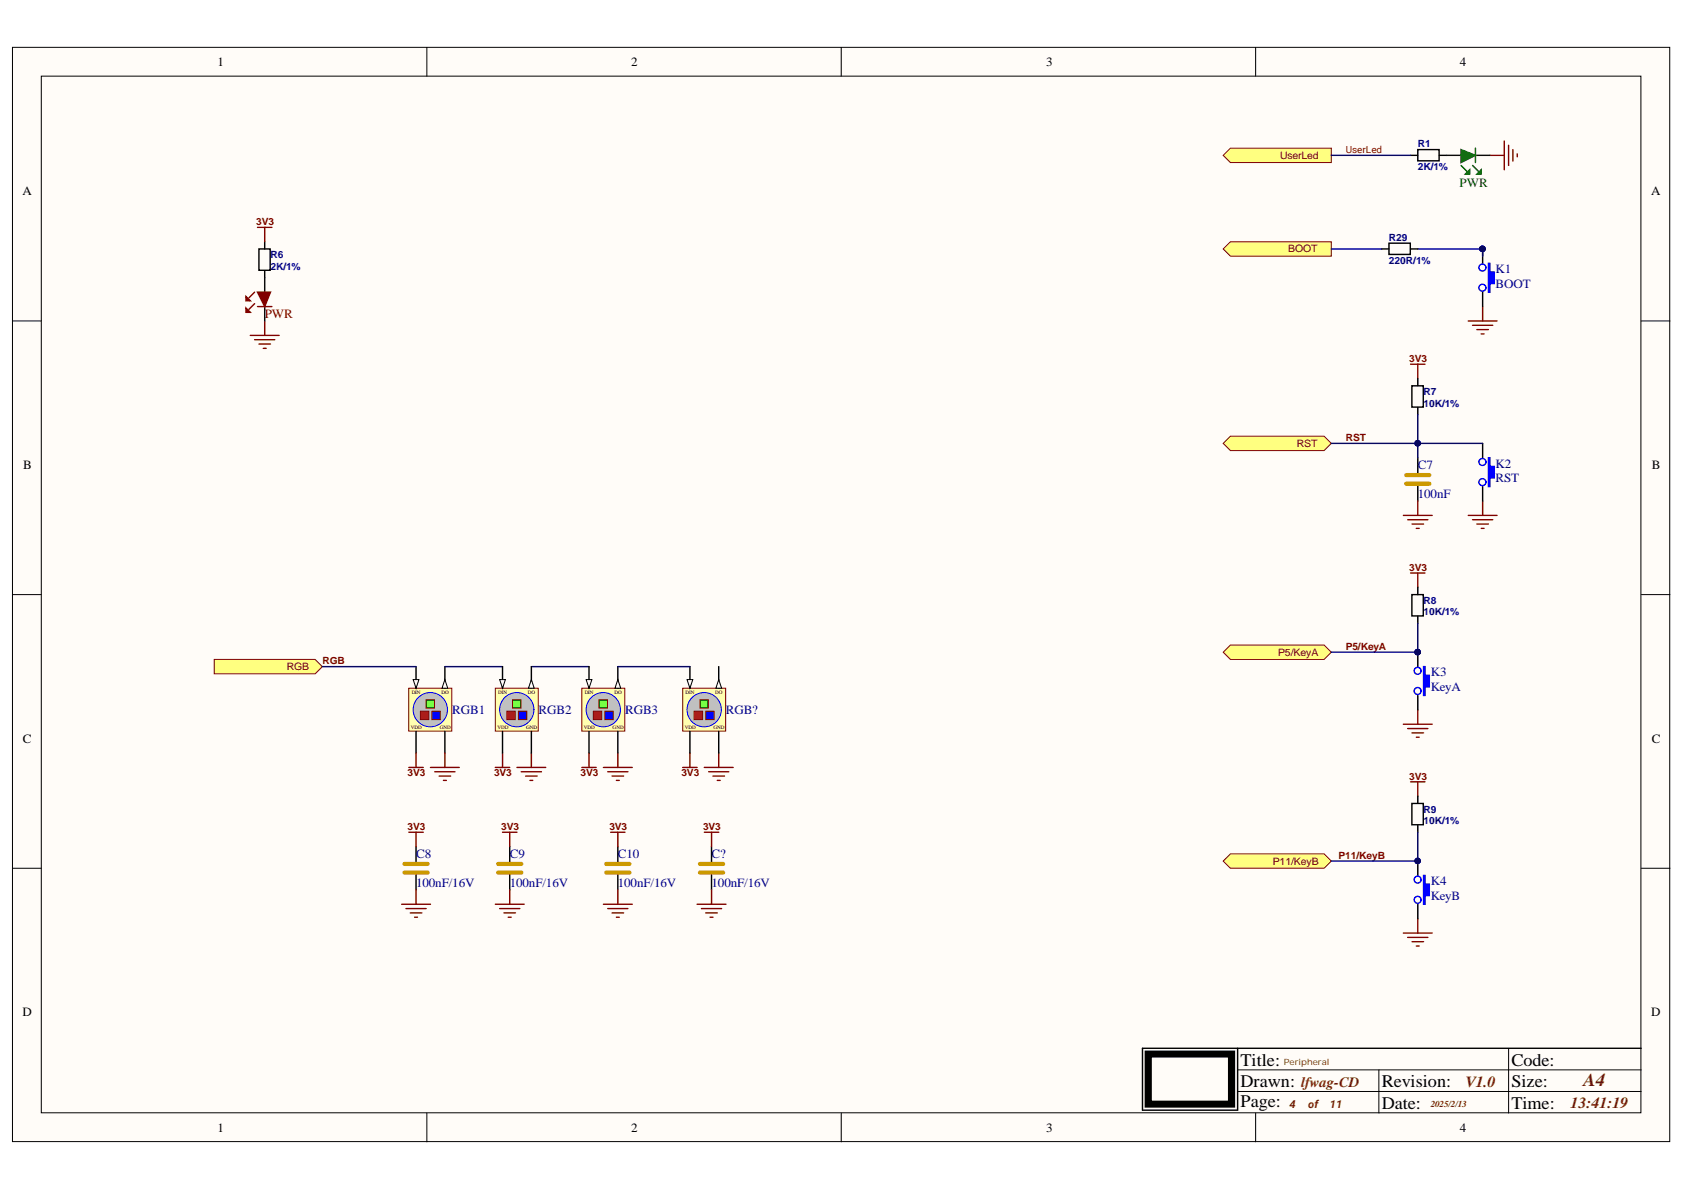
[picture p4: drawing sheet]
<svg xmlns="http://www.w3.org/2000/svg" width="297mm" height="210mm" viewBox="0 0 297 210" stroke-linecap="round" stroke-linejoin="round" font-family="sans-serif">
<g fill="#fffcf8" stroke="#000" stroke-width=".18">
<path d="M2.2 8.4h292.3v193h-292.3z"/>
<path d="M7.3 13.4h282.1v182.9h-282.1z"/>
</g>
<g fill="none" stroke="#000" stroke-width=".18">
<path d="M75.3 8.4v5M148.4 8.4v5M221.5 8.4v5M2.2 56.6h5.1M289.5 56.6h5.1M2.2 104.9h5.1M289.5 104.9h5.1M2.2 153.2h5.1M289.5 153.2h5.1M75.3 196.3v5.1M148.4 196.3v5.1M218.3 192.5h71.2"/>
<path d="M218.3 188.7h71.2M221.5 196.3v5.1M243.2 188.7v7.6M266.1 184.9v11.4"/>
</g>
<path d="M261.5 78.2v2.6M250.1 80.8v2.7M250.1 85.6v2.8M261.5 85.8v2.6M218.3 184.9v10.9h-16.8v-10.9h88" fill="none" stroke="#000" stroke-width=".25"/>
<path d="M202.5 185.9h14.7v8.9h-14.7z" fill="none" stroke="#000" stroke-width="1.3"/>
<path d="M248 83.8h4.1M248 85.3h4.1" fill="none" stroke="#c90" stroke-width=".75"/>
<path d="M259 90.9h5.1M259.7 91.7h3.6M260.5 92.4h2M261.3 93.2h.5M261.5 88.4v2.5" fill="none" stroke="#800000" stroke-width=".25"/>
<g fill="none" stroke="#00f" stroke-width=".25">
<circle cx="261.5" cy="81.5" r=".62"/>
<circle cx="261.5" cy="85" r=".62"/>
</g>
<path d="M262.5 80.8h.3v1.5h.8v2h-.8v1.5h-.3z" fill-rule="evenodd" fill="#00f"/>
<path d="M262.5 80.8h.3v1.5h.8v2h-.8v1.5h-.3z" fill="none" stroke="#00f" stroke-width=".25"/>
<path d="M248.8 64.2h2.6M250.1 64.2v2.6M247.5 90.9h5.1M248.3 91.7h3.6M249.1 92.4h2M249.8 93.2h.5M250.1 88.4v2.5" fill="none" stroke="#800000" stroke-width=".25"/>
<path d="M249 68h2v3.8h-2zM250.1 66.8v1.2M250.1 71.9v1.2" fill="none" stroke="#000" stroke-width=".25"/>
<path d="M72.1 121.4h7.6v7.6h-7.6z" fill="#ffffb0" stroke="#800000" stroke-width=".18"/>
<path d="M73.4 117.6v3.8M78.5 129v3.8" fill="none" stroke="#000" stroke-width=".25"/>
<path d="M72.9 119.9h1l-.5 1.5z" fill="#fffcf8"/>
<path d="M72.9 119.9h1l-.5 1.5z" fill="none" stroke="#000" stroke-width=".18"/>
<path d="M78.5 117.6v3.8M73.4 129v3.8" fill="none" stroke="#000" stroke-width=".25"/>
<path d="M78.5 119.9l.5 1.5h-1z" fill="#fffcf8"/>
<path d="M78.5 119.9l.5 1.5h-1z" fill="none" stroke="#000" stroke-width=".18"/>
<circle cx="75.9" cy="125.2" r="3" fill="#c0c0c0" stroke="#00f" stroke-width=".18"/>
<path d="M74.1 125.5h1.5v1.4h-1.5z" fill="#f00" stroke="#800000" stroke-width=".18"/>
<path d="M75.2 123.4h1.4v1.5h-1.4z" fill="#0f0" stroke="#800000" stroke-width=".18"/>
<path d="M76.2 125.5h1.5v1.4h-1.5z" fill="#00f" stroke="#800000" stroke-width=".18"/>
<path d="M45.7 43.9h2v3.8h-2zM46.7 42.6v1.3M46.7 47.7v1.3M73.4 149.3v2.8M73.4 154.2v2.8M89.9 149.3v2.8M89.9 154.2v2.8M109 149.3v2.8M109 154.2v2.8" fill="none" stroke="#000" stroke-width=".25"/>
<path d="M71.4 152.4h4M71.4 153.9h4M87.9 152.4h4M87.9 153.9h4M106.9 152.4h4.1M106.9 153.9h4.1" fill="none" stroke="#c90" stroke-width=".75"/>
<g fill="none" stroke="#800000" stroke-width=".25">
<path d="M44.1 59.2h5.1M44.9 59.9h3.6M44.9 53.6l-1 1M44.9 51.5l-1 1.1M45.4 40.1h2.6M46.7 40.1v2.5M46.7 56.6v2.6M45.7 60.7h2M46.4 61.4h.5M72.1 135.4h2.6M73.4 132.8v2.6M75.9 135.4h5.1"/>
<path d="M76.7 136.1h3.6M77.5 136.9h2M78.2 137.7h.5M78.5 132.8v2.6M87.4 135.4h2.5M88.6 132.8v2.6M91.2 135.4h5.1M91.9 136.1h3.6M92.7 136.9h2M93.5 137.7h.5M93.7 132.8v2.6M102.6 135.4h2.6"/>
<path d="M103.9 132.8v2.6M106.4 135.4h5.1M107.2 136.1h3.6M108 136.9h2M108.7 137.7h.5M109 132.8v2.6M70.8 159.5h5.1M72.1 146.8h2.6M73.4 146.8v2.5M73.4 157v2.5M87.4 159.5h5.1M88.6 146.8h2.6"/>
<path d="M89.9 146.8v2.5M89.9 157v2.5M106.4 159.5h5.1M107.7 146.8h2.6M109 146.8v2.5M109 157v2.5M71.6 160.3h3.6M72.4 161h2M73.1 161.8h.5M88.1 160.3h3.6M88.9 161h2M89.7 161.8h.5"/>
<path d="M107.2 160.3h3.6M108 161h2M108.7 161.8h.5"/>
</g>
<path d="M46.7 49v2.5M46.7 54.1v2.5" fill="none" stroke="#101010" stroke-width=".25"/>
<path d="M45.4 51.5h2.3l-1 2.6z" fill="#800000"/>
<path d="M45.4 51.5h2.3l-1 2.6z" fill="none" stroke="#800000" stroke-width=".25"/>
<path d="M43.4 54.3l.7 .8h-.7z" fill="#800000"/>
<path d="M43.4 54.3l.7 .8h-.7z" fill="none" stroke="#800000" stroke-width=".25"/>
<path d="M43.4 52.3l.7 .8h-.7z" fill="#800000"/>
<path d="M43.4 52.3l.7 .8h-.7zM45.4 54.1h2.6M247.5 127.7h5.1M248.3 128.5h3.6M249.1 129.3h2M249.8 130h.5M250.1 125.2v2.5" fill="none" stroke="#800000" stroke-width=".25"/>
<path d="M250.1 122.7v2.5" fill="none" stroke="#000" stroke-width=".25"/>
<g fill="none" stroke="#00f" stroke-width=".25">
<circle cx="250.1" cy="118.3" r=".61"/>
<circle cx="250.1" cy="121.9" r=".61"/>
</g>
<path d="M251.1 117.6h.3v1.5h.7v2h-.7v1.6h-.3z" fill-rule="evenodd" fill="#00f"/>
<g fill="none" stroke="#00f" stroke-width=".25">
<path d="M251.1 117.6h.3v1.5h.7v2h-.7v1.6h-.3z"/>
<circle cx="250.1" cy="155.2" r=".61"/>
<circle cx="250.1" cy="158.7" r=".61"/>
</g>
<path d="M248.8 101.1h2.6M250.1 101.1v2.5M248.8 137.9h2.6M250.1 137.9v2.5M247.5 164.6h5.1M248.3 165.3h3.6M249.1 166.1h2M249.8 166.9h.5M250.1 162v2.6" fill="none" stroke="#800000" stroke-width=".25"/>
<path d="M249 104.9h2v3.7h-2zM250.1 103.6v1.3M250.1 108.7v1.3M249 141.7h2v3.8h-2zM250.1 140.4v1.3M250.1 145.5v1.3M250.1 159.5v2.5" fill="none" stroke="#000" stroke-width=".25"/>
<path d="M251.1 154.4h.3v1.5h.7v2.1h-.7v1.5h-.3z" fill-rule="evenodd" fill="#00f"/>
<path d="M251.1 154.4h.3v1.5h.7v2.1h-.7v1.5h-.3z" fill="none" stroke="#00f" stroke-width=".25"/>
<g fill="#ffff80" stroke="#800000" stroke-width=".18">
<path d="M215.8 78.2l1.2-1.3h16.6l1.2 1.3-1.2 1.3h-16.6z" fill-rule="evenodd"/>
<path d="M215.8 115l1.2-1.2h16.6l1.2 1.2-1.2 1.3h-16.6z" fill-rule="evenodd"/>
<path d="M215.8 151.9l1.2-1.3h16.6l1.2 1.3-1.2 1.3h-16.6z" fill-rule="evenodd"/>
<path d="M37.8 116.3h17.8l1.3 1.3-1.3 1.3h-17.8z" fill-rule="evenodd"/>
</g>
<path d="M234.8 78.2h26.7M250.1 73.1v7.7M56.9 117.6h16.5M78.5 117.6h10.1M93.7 117.6h10.2M250.1 110v5h-15.3M250.1 146.8v5.1h-15.3" fill="none" stroke="#000080" stroke-width=".25"/>
<circle cx="250.1" cy="78.2" r=".48" fill="#000080" stroke="#000080" stroke-width=".18"/>
<path d="M259 56.6h5.1M259.7 57.4h3.6M260.5 58.1h2M261.3 58.9h.5M261.5 54.1v2.5" fill="none" stroke="#800000" stroke-width=".25"/>
<path d="M261.5 51.5v2.6" fill="none" stroke="#000" stroke-width=".25"/>
<g fill="none" stroke="#00f" stroke-width=".25">
<circle cx="261.5" cy="50.7" r=".62"/>
<circle cx="261.5" cy="47.2" r=".62"/>
</g>
<path d="M262.5 46.5h.3v1.5h.8v2h-.8v1.5h-.3z" fill-rule="evenodd" fill="#00f"/>
<path d="M262.5 46.5h.3v1.5h.8v2h-.8v1.5h-.3z" fill="none" stroke="#00f" stroke-width=".25"/>
<path d="M215.8 43.9l1.2-1.3h17.8v2.6h-17.8z" fill-rule="evenodd" fill="#ffff80" stroke="#800000" stroke-width=".18"/>
<path d="M234.8 43.9h8.9M250.1 43.9h11.4" fill="none" stroke="#000080" stroke-width=".25"/>
<path d="M243.7 43.9h1.3M245 42.9h3.8v2h-3.8zM248.8 43.9h1.3" fill="none" stroke="#000" stroke-width=".25"/>
<path d="M87.4 121.4h7.5v7.6h-7.5z" fill="#ffffb0" stroke="#800000" stroke-width=".18"/>
<path d="M88.6 117.6v3.8M93.7 129v3.8" fill="none" stroke="#000" stroke-width=".25"/>
<path d="M88.1 119.9h1l-.5 1.5z" fill="#fffcf8"/>
<path d="M88.1 119.9h1l-.5 1.5z" fill="none" stroke="#000" stroke-width=".18"/>
<path d="M93.7 117.6v3.8M88.6 129v3.8" fill="none" stroke="#000" stroke-width=".25"/>
<path d="M93.7 119.9l.5 1.5h-1z" fill="#fffcf8"/>
<path d="M93.7 119.9l.5 1.5h-1z" fill="none" stroke="#000" stroke-width=".18"/>
<circle cx="91.2" cy="125.2" r="3" fill="#c0c0c0" stroke="#00f" stroke-width=".18"/>
<path d="M89.4 125.5h1.5v1.4h-1.5z" fill="#f00" stroke="#800000" stroke-width=".18"/>
<path d="M90.4 123.4h1.5v1.5h-1.5z" fill="#0f0" stroke="#800000" stroke-width=".18"/>
<path d="M91.4 125.5h1.5v1.4h-1.5z" fill="#00f" stroke="#800000" stroke-width=".18"/>
<path d="M102.6 121.4h7.6v7.6h-7.6z" fill="#ffffb0" stroke="#800000" stroke-width=".18"/>
<path d="M103.9 117.6v3.8M109 129v3.8" fill="none" stroke="#000" stroke-width=".25"/>
<path d="M103.4 119.9h1l-.5 1.5z" fill="#fffcf8"/>
<path d="M103.4 119.9h1l-.5 1.5z" fill="none" stroke="#000" stroke-width=".18"/>
<path d="M109 117.6v3.8M103.9 129v3.8" fill="none" stroke="#000" stroke-width=".25"/>
<path d="M109 119.9l.5 1.5h-1z" fill="#fffcf8"/>
<path d="M109 119.9l.5 1.5h-1z" fill="none" stroke="#000" stroke-width=".18"/>
<circle cx="106.4" cy="125.2" r="3" fill="#c0c0c0" stroke="#00f" stroke-width=".18"/>
<path d="M104.7 125.5h1.4v1.4h-1.4z" fill="#f00" stroke="#800000" stroke-width=".18"/>
<path d="M105.6 123.4h1.5v1.5h-1.5z" fill="#0f0" stroke="#800000" stroke-width=".18"/>
<path d="M106.7 125.5h1.5v1.4h-1.5z" fill="#00f" stroke="#800000" stroke-width=".18"/>
<path d="M262.8 27.4h2.5M265.3 24.9v5M266.1 25.6v3.6M266.9 26.4v2M267.6 27.1v.6" fill="none" stroke="#800000" stroke-width=".25"/>
<path d="M248.8 27.4h1.3M250.1 26.4h3.7v2h-3.7zM253.9 27.4h1.3" fill="none" stroke="#000" stroke-width=".25"/>
<path d="M255.2 27.4h2.5M260.3 27.4h2.5" fill="none" stroke="#101010" stroke-width=".25"/>
<path d="M257.7 29.2l1 1M259.7 29.2l1.1 1" fill="none" stroke="#060" stroke-width=".25"/>
<path d="M257.7 26.4l2.6 1-2.6 1.3z" fill="#060"/>
<path d="M257.7 26.4l2.6 1-2.6 1.3z" fill="none" stroke="#060" stroke-width=".25"/>
<path d="M260.5 30.7l.8-.8v.8z" fill="#060"/>
<path d="M260.5 30.7l.8-.8v.8z" fill="none" stroke="#060" stroke-width=".25"/>
<path d="M258.5 30.7l.7-.8v.8z" fill="#060"/>
<path d="M258.5 30.7l.7-.8v.8zM260.3 26.1v2.6" fill="none" stroke="#060" stroke-width=".25"/>
<path d="M215.8 27.4l1.2-1.3h17.8v2.6h-17.8z" fill-rule="evenodd" fill="#ffff80" stroke="#800000" stroke-width=".18"/>
<path d="M234.8 27.4h14" fill="none" stroke="#000080" stroke-width=".25"/>
<path d="M120.4 135.4h2.6M121.7 132.8v2.6M124.2 135.4h5.1M125 136.1h3.6M125.8 136.9h2M126.5 137.7h.5M126.8 132.8v2.6" fill="none" stroke="#800000" stroke-width=".25"/>
<path d="M120.4 121.4h7.6v7.6h-7.6z" fill="#ffffb0" stroke="#800000" stroke-width=".18"/>
<path d="M121.7 117.6v3.8M126.8 129v3.8" fill="none" stroke="#000" stroke-width=".25"/>
<path d="M121.2 119.9h1l-.5 1.5z" fill="#fffcf8"/>
<path d="M121.2 119.9h1l-.5 1.5z" fill="none" stroke="#000" stroke-width=".18"/>
<path d="M126.8 117.6v3.8M121.7 129v3.8" fill="none" stroke="#000" stroke-width=".25"/>
<path d="M126.8 119.9l.5 1.5h-1z" fill="#fffcf8"/>
<path d="M126.8 119.9l.5 1.5h-1z" fill="none" stroke="#000" stroke-width=".18"/>
<circle cx="124.2" cy="125.2" r="3" fill="#c0c0c0" stroke="#00f" stroke-width=".18"/>
<path d="M122.4 125.5h1.5v1.4h-1.5z" fill="#f00" stroke="#800000" stroke-width=".18"/>
<path d="M123.5 123.4h1.4v1.5h-1.4z" fill="#0f0" stroke="#800000" stroke-width=".18"/>
<path d="M124.5 125.5h1.5v1.4h-1.5z" fill="#00f" stroke="#800000" stroke-width=".18"/>
<path d="M109 117.6h12.7" fill="none" stroke="#000080" stroke-width=".25"/>
<path d="M125.5 149.3v2.8M125.5 154.2v2.8" fill="none" stroke="#000" stroke-width=".25"/>
<path d="M123.5 152.4h4M123.5 153.9h4" fill="none" stroke="#c90" stroke-width=".75"/>
<path d="M123 159.5h5M124.2 146.8h2.6M125.5 146.8v2.5M125.5 157v2.5M123.7 160.3h3.6M124.5 161h2M125.3 161.8h.5" fill="none" stroke="#800000" stroke-width=".25"/>
<g font-size="3.5" fill="#000080">
<text x="260.7" y="45.8">PIK101</text>
<text x="249.1" y="117.1">PIK301</text>
<text x="249.1" y="153.8">PIK401</text>
</g>
<text font-size="3.2" fill="#630" x="279.3" y="191.6">A4</text>
<g font-size="3.1">
<text x="218.8" y="187.9">Title:</text>
<text x="218.8" y="191.8">Drawn:</text>
<text x="243.7" y="191.8">Revision:</text>
<text x="266.6" y="187.9">Code:</text>
<text x="266.6" y="191.8">Size:</text>
<text x="218.8" y="195.3">Page:</text>
<text x="243.7" y="195.6">Date:</text>
<text x="266.6" y="195.6">Time:</text>
</g>
<g font-size="2.7" fill="#630">
<text x="258.5" y="191.7">V1.0</text>
<text x="277" y="195.5">13:41:19</text>
</g>
<text font-size="2.5" fill="#630" x="229.5" y="191.7">lfwag-CD</text>
<g font-size="2.2">
<text x="38.4" y="11.6">1</text>
<text x="111.3" y="11.6">2</text>
<text x="184.5" y="11.6">3</text>
<text x="257.5" y="11.6">4</text>
<text x="4" y="34.5">A</text>
<text x="291.2" y="34.5">A</text>
<text x="4.1" y="82.7">B</text>
<text x="291.4" y="82.7">B</text>
<text x="4.1" y="131">C</text>
<text x="291.3" y="131">C</text>
<text x="4" y="179.3">D</text>
<text x="291.3" y="179.3">D</text>
<text x="38.4" y="199.6">1</text>
<text x="111.3" y="199.6">2</text>
<text x="184.5" y="199.6">3</text>
<text x="257.5" y="199.6">4</text>
</g>
<text font-size="2.2" fill="#060" x="257.5" y="33">PWR</text>
<g font-size="2.2" fill="#000080">
<text x="263.8" y="50.7">BOOT</text>
<text x="263.8" y="48.2">K1</text>
<text x="250.1" y="82.7">C7</text>
<text x="263.8" y="82.5">K2</text>
<text x="250.1" y="87.8">100nF</text>
<text x="263.8" y="85">RST</text>
<text x="252.4" y="119.3">K3</text>
<text x="79.7" y="125.9">RGB1</text>
<text x="95" y="125.9">RGB2</text>
<text x="110.3" y="125.9">RGB3</text>
<text x="128" y="125.9">RGB?</text>
<text x="252.4" y="121.9">KeyA</text>
<text x="73.4" y="151.3">C8</text>
<text x="89.9" y="151.3">C9</text>
<text x="109" y="151.3">C10</text>
<text x="125.5" y="151.3">C?</text>
<text x="73.4" y="156.4">100nF/16V</text>
<text x="89.9" y="156.4">100nF/16V</text>
<text x="109" y="156.4">100nF/16V</text>
<text x="125.5" y="156.4">100nF/16V</text>
<text x="252.4" y="158.7">KeyB</text>
<text x="252.4" y="156.2">K4</text>
</g>
<text font-size="2.2" fill="#800000" x="46.7" y="56.1">PWR</text>
<g font-size="1.9" fill="#630">
<text x="227.5" y="195.4">4</text>
<text x="230.8" y="195.4">of</text>
<text x="234.6" y="195.4">11</text>
</g>
<g font-size="1.8" fill="#800000">
<text x="225.8" y="28">UserLed</text>
<text x="45.2" y="39.7">3V3</text>
<text x="227.2" y="44.5">BOOT</text>
<text x="248.6" y="63.8">3V3</text>
<text x="237.4" y="77.8">RST</text>
<text x="228.8" y="78.8">RST</text>
<text x="248.6" y="100.7">3V3</text>
<text x="50.6" y="118.2">RGB</text>
<text x="56.9" y="117.2">RGB</text>
<text x="225.4" y="115.7">P5/KeyA</text>
<text x="237.4" y="114.6">P5/KeyA</text>
<text x="71.9" y="137">3V3</text>
<text x="87.1" y="137">3V3</text>
<text x="102.4" y="137">3V3</text>
<text x="120.2" y="137">3V3</text>
<text x="248.6" y="137.5">3V3</text>
<text x="71.9" y="146.4">3V3</text>
<text x="88.4" y="146.4">3V3</text>
<text x="107.5" y="146.4">3V3</text>
<text x="124" y="146.4">3V3</text>
<text x="224.5" y="152.5">P11/KeyB</text>
<text x="236.1" y="151.5">P11/KeyB</text>
</g>
<g font-size="1.8" fill="#000080">
<text x="250.1" y="26">R1</text>
<text x="250.1" y="30.1">2K/1%</text>
<text x="47.7" y="47.6">2K/1%</text>
<text x="47.7" y="45.6">R6</text>
<text x="245" y="46.6">220R/1%</text>
<text x="245" y="42.5">R29</text>
<text x="251.1" y="71.7">10K/1%</text>
<text x="251.1" y="69.7">R7</text>
<text x="251.1" y="106.5">R8</text>
<text x="251.1" y="108.6">10K/1%</text>
<text x="251.1" y="143.4">R9</text>
<text x="251.1" y="145.4">10K/1%</text>
</g>
<text font-size="1.7" fill="#800000" x="237.4" y="27">UserLed</text>
<text font-size="1.6" fill="#630" x="252.4" y="195.3">2025/2/13</text>
<text font-size="1.5" fill="#630" x="226.4" y="187.8">Peripheral</text>
<g font-size=".9">
<text x="72.6" y="122.4">DIN</text>
<text x="77.9" y="122.4">DO</text>
<text x="87.9" y="122.4">DIN</text>
<text x="93.1" y="122.4">DO</text>
<text x="103.1" y="122.4">DIN</text>
<text x="108.4" y="122.4">DO</text>
<text x="120.9" y="122.4">DIN</text>
<text x="126.2" y="122.4">DO</text>
<text x="72.5" y="128.6">VDD</text>
<text x="77.6" y="128.6">GND</text>
<text x="87.7" y="128.6">VDD</text>
<text x="92.8" y="128.6">GND</text>
<text x="103" y="128.6">VDD</text>
<text x="108.1" y="128.6">GND</text>
<text x="120.8" y="128.6">VDD</text>
<text x="125.9" y="128.6">GND</text>
</g>
</svg>
